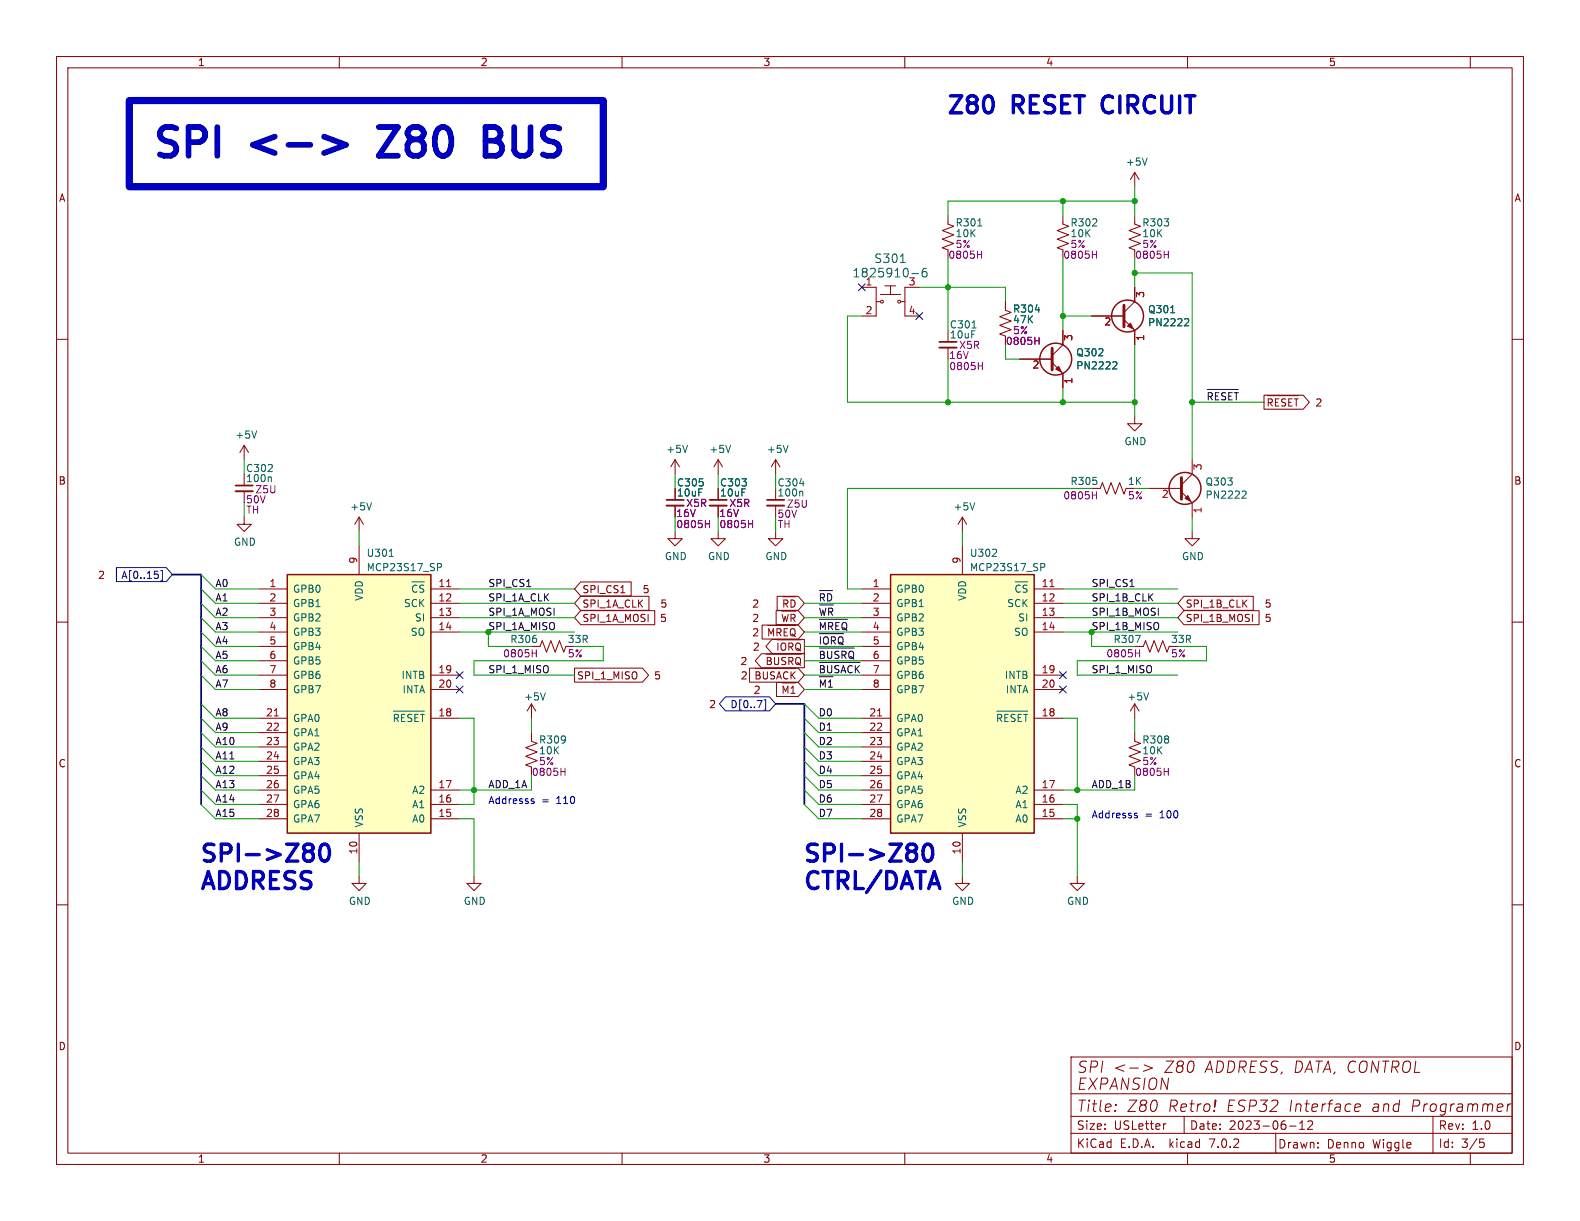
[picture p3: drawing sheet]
<svg xmlns="http://www.w3.org/2000/svg" width="279mm" height="216mm" viewBox="0 0 279 216" stroke-linecap="round" stroke-linejoin="round" font-family="sans-serif">
<g fill="none" stroke="#840000" stroke-width=".18">
<path d="M10 10h259.4v195.9h-259.4zM12 12h255.4v191.9h-255.4zM60 10v2M110 10v2M160 10v2M210 10v2M260 10v2M167.6 38.1v1.5l1.1 .4-2.1 .8 2.1 .7-2.1 .8 2.1 .8-2.1 .7 1 .4M188 38.1v1.5l1 .4-2.1 .8 2.1 .7-2.1 .8 2.1 .8-2.1 .7 1.1 .4M200.7 38.1v1.5l1 .4-2.1 .8 2.1 .7-2.1 .8 2.1 .8-2.1 .7 1.1 .4M200.7 30.5v2.5M200.7 30.5l-.8 1.3"/>
<path d="M200.7 30.5l.7 1.3M10 60h2M152.4 50.8h2.5v5.1h-2.5M154.9 53.3h.8M155.7 52.1h3.6M156.5 50.5h1.9M157.5 50.5v1.6M159.3 53.3h.7M162.6 50.8h-2.6v5.1h2.6M177.8 53.3v1.6l1 .3-2 .8 2 .8-2 .7 2 .8-2 .8 1 .3M188 58.4v2.6l-1.9 1.9M193 55.9h5.8"/>
<path d="M198.8 56.5l1.9 1.9v2.6M200.7 50.8v2.5l-1.9 1.9M267.4 60h2M43.2 78.7l-.8 1.3M43.2 78.7v2.6M43.2 78.7l.7 1.3M167.6 61.5v2M180.3 63.5h5.8M186.1 64.1l1.9 1.9v2.6M200.7 73.7v1.2h1.2l-1.2 1.3-1.3-1.3h1.3M223.5 69.9h7l1 1.2-1 1.3h-7zM224.1 70h5.5"/>
<path d="M225 70.8l-.2-.3h-.5v1.3M226.1 70.5h-.6v1.3M227.4 70.6l-.5-.1-.3 .3M228.5 70.5h-.6v1.3M228.9 70.5h.7M229.2 70.5v1.3M43.2 91.4v1.3h1.2l-1.2 1.3-1.3-1.3h1.3M43.2 86.9v2M63.5 91.4v2.6M63.5 96.5v5.1M63.5 91.4l-.8 1.3M63.5 91.4l.8 1.3"/>
<path d="M119.4 94v1.3h1.2l-1.2 1.2-1.3-1.2h1.3M119.4 81.3v2.5M119.4 89.4v2M119.4 81.3l-.8 1.3M119.4 81.3l.7 1.3M127 94v1.3h1.3l-1.3 1.2-1.3-1.2h1.3M127 81.3v2.5M127 89.4v2M127 81.3l-.8 1.3M127 81.3l.8 1.3M137.2 94v1.3h1.2l-1.2 1.2-1.3-1.2h1.3M137.2 81.3v2.5"/>
<path d="M137.2 89.4v2M137.2 81.3l-.8 1.3M137.2 81.3l.7 1.3M170.2 91.4v2.6M170.2 96.5v5.1M170.2 91.4l-.8 1.3M170.2 91.4l.7 1.3M193 86.4h1.6l.3-1.1 .8 2.1 .8-2.1 .7 2.1 .8-2.1 .8 2.1 .3-1M203.2 86.4h5.7M208.9 87l1.9 1.9v2.5M210.8 94v1.3h1.3l-1.3 1.2-1.3-1.2h1.3M210.8 81.3v2.5l-1.9 1.9"/>
<path d="M10 110h2M45.7 104.1h5.1M45.7 106.7h5.1M45.7 109.2h5.1M45.7 111.8h5.1M45.7 119.4h5.1M45.7 114.3h5.1M45.7 116.8h5.1M76.2 104.1h5.1M76.2 106.7h5.1M76.2 109.2h5.1M76.2 111.8h5.1"/>
<path d="M76.2 119.4h5.1M94 114.3h1.5l.4-1 .7 2 .8-2 .8 2 .7-2 .8 2 .4-1M101.6 118.1h12l1.1 1.3-1.1 1.2h-12zM102.7 108h13.1v2.5h-13.1l-1.1-1.3zM102.7 102.9h8.9v2.5h-8.9l-1.1-1.3zM102.7 105.4h12.1v2.5h-12.1l-1.1-1.2zM132.5 118.1h8.7l1 1.3-1 1.2h-8.7zM133.5 118.2h7.2M134.4 119l-.3-.2h-.4v1.3M134.6 115.6h7.6v2.5h-7.6l-1-1.3zM134.8 110.5h6.4l1 1.3-1 1.2h-6.4zM135 118.8v1"/>
<path d="M135.5 115.7h6.2M135.7 118.8v1M135.8 110.6h4.9M135.9 112.4v-1.2l.5 .9 .4-.9v1.2M136.4 116.5l-.3-.3h-.4v1.3M136.5 113.1h5.7v2.4h-5.7l-1.1-1.2zM137 116.2v1.1M137.2 108h4l1 1.2-1 1.3h-4zM137.4 113.1h4.3M137.4 105.4h3.8l1 1.3-1 1.2h-3.8zM137.6 113.7v1.3M137.7 116.2v1.1"/>
<path d="M137.9 111.2h-.5v1.2M138.3 108.6l.3 1.3M138.4 105.5h2.3M138.7 111.2v1.2M139.3 106.3l-.2-.2h-.5v1.3M139.4 108.6l-.3 1.3M139.5 113.7v1.3M139.5 116.2v1.3M139.9 108.6v1.3M139.9 118.8v1.3M140.5 106.4l-.1-.3h-.5v1.3M140.6 118.8l-.7 .7"/>
<path d="M152.4 104.1h5.1M152.4 106.7h5.1M152.4 109.2h5.1M152.4 111.8h5.1M152.4 119.4h5.1M152.4 114.3h5.1M152.4 116.8h5.1M182.9 104.1h5.1M182.9 106.7h5.1M182.9 109.2h5.1M182.9 111.8h5.1M182.9 119.4h5.1"/>
<path d="M200.7 114.3h1.5l.4-1 .7 2 .8-2 .8 2 .7-2 .8 2 .4-1M209.4 105.4h12.2v2.5h-12.2l-1.1-1.2zM209.4 108h13.2v2.5h-13.2l-1.1-1.3zM267.4 110h2M45.7 139.7h5.1M45.7 127h5.1M45.7 121.9h5.1M45.7 129.5h5.1M45.7 132.1h5.1M45.7 134.6h5.1M45.7 137.2h5.1M76.2 139.7h5.1"/>
<path d="M76.2 127h5.1M76.2 121.9h5.1M94 129.5v1.6l1 .3-2 .8 2 .8-2 .7 2 .8-2 .8 1 .3M94 124.5l-.8 1.2M94 124.5v2.5M94 124.5l.7 1.2M137.3 120.7h3.9l1 1.2-1 1.3h-3.9zM137.3 120.1l.5-1.3 .4 1.3M138.5 122.6v-1.3l.4 .9 .4-.9v1.3M139.9 122.6h.7M140 121.6l-.1 .1M140.2 121.3v1.3"/>
<path d="M152.4 139.7h5.1M152.4 127h5.1M152.4 121.9h5.1M152.4 129.5h5.1M152.4 132.1h5.1M152.4 134.6h5.1M152.4 137.2h5.1M182.9 139.7h5.1M182.9 127h5.1M182.9 121.9h5.1M200.7 129.5v1.6l1 .3-2.1 .8 2.1 .8-2.1 .7 2.1 .8-2.1 .8 1.1 .3M200.7 124.5v2.5"/>
<path d="M200.7 124.5l-.8 1.2M200.7 124.5l.7 1.2M10 160h2M45.7 144.8h5.1M45.7 142.2h5.1M63.5 154.9v1.3h1.3l-1.3 1.3-1.3-1.3h1.3M63.5 147.3v5.1M76.2 144.8h5.1M76.2 142.2h5.1M83.8 154.9v1.3h1.3l-1.3 1.3-1.3-1.3h1.3M152.4 144.8h5.1M152.4 142.2h5.1"/>
<path d="M170.2 154.9v1.3h1.2l-1.2 1.3-1.3-1.3h1.3M170.2 147.3v5.1M182.9 144.8h5.1M182.9 142.2h5.1M190.5 154.9v1.3h1.3l-1.3 1.3-1.3-1.3h1.3M267.4 160h2M189.4 186.9h78v17h-78zM189.4 197.4h78M189.4 193.4h78M202.3 188.3l1.5 .6-1.6 .5M206.2 198.7l-.3 .1M209.4 197.4v3"/>
<path d="M228 199.1h1.2M229.8 199.7h.9M229.8 198.6l.5-.4v1.5M231.3 198.3l.5-.1 .2 .1 .1 .3-.9 1.1h.9M239.6 195.9l.9-.2v-.4l-.2-.1-.6 .1-.2 .9 .3 .3 .6-.1M253.4 197.4v6.5M266.7 195.2l-.2 1.3M267.2 195.2l-.4 .1-.2 .3M60 203.9v2M110 203.9v2M160 203.9v2M189.4 200.4h78"/>
<path d="M210 203.9v2M225.6 200.4v3.5M260 203.9v2M261.7 201.4h.7M261.8 202h.4l.3 .3-.2 .5-.5 .1"/>
<circle cx="156" cy="53.3" r=".25"/>
<circle cx="159" cy="53.3" r=".25"/>
</g>
<g fill="none" stroke="#006464" stroke-width=".18">
<path d="M172.9 40h.7M202.9 27.9l-.5 1.3M159.2 46.4h.9M161.3 48.4h1.1M163.8 47.4a.6 .6 0 0 0-.7 .7v.6l.1 .2 .4 .1 .3-.2v-.5l-.1-.2-.4-.1-.3 .3M171.9 58h.7M207 55.3h.7M209.7 56.3l.4 .1 .1 .3-.8 .9h.8M45.4 76.2l-.4 1.3M121.6 78.7l-.4 1.3M129.2 78.7l-.4 1.3M139.4 78.7l-.5 1.3"/>
<path d="M197 64h.4l.1 .3-.8 .9h.8M47.8 84.3l.2 .2v.7M65.7 88.9l-.4 1.3M68.8 98.4h.8M77.4 99.6h.4l.3 .3-.1 .4h-.6M141.8 86.9l.2 .1v.7M172.4 88.9l-.4 1.3M175.5 98.4h.7M176.2 97.2v.5M184 99.6h.5l.3 .3-.2 .4h-.6M219.8 86.8l.5 .1 .1 .3-.8 .9h.8M72.8 102.9h2.3"/>
<path d="M73.7 103.6l-.3-.1-.4 .3M74.9 103.5h-.4l-.3 .2M179.5 102.9h2.2M180.4 103.6l-.4-.1-.3 .3M181.6 103.5h-.5l-.2 .2M69.6 125.7h5.5M70.5 126.6l-.3-.3h-.5v1.3M71.6 126.3h-.6v1.3M72.8 126.4l-.5-.1-.2 .3M74 126.3h-.6v1.3M74.3 126.3h.8M74.7 126.3v1.3"/>
<path d="M96.4 122.5l-.4 1.3M176.2 125.7h5.5M177.1 126.6l-.2-.3h-.5v1.3M178.3 126.3h-.6v1.3M179.5 126.4l-.5-.1-.2 .3M180.7 126.3h-.7v1.3M181 126.3h.7M181.4 126.3v1.3M203.1 122.5l-.4 1.3"/>
</g>
<g fill="#ffffc2" stroke="#ffffc2" stroke-width=".18">
<path d="M50.8 101.6h25.4v45.7h-25.4z"/>
<path d="M157.5 101.6h25.4v45.7h-25.4z"/>
</g>
<g fill="none" stroke="#840000" stroke-width=".25">
<path d="M50.8 101.6h25.4v45.7h-25.4zM157.5 101.6h25.4v45.7h-25.4z"/>
<circle cx="199.4" cy="55.9" r="2.82"/>
<circle cx="186.7" cy="63.5" r="2.82"/>
<circle cx="209.5" cy="86.4" r="2.82"/>
</g>
<path d="M79 103.7h.7M185.7 103.7h.7M48.5 126.6h.7M155.2 126.6h.7" fill="none" stroke="#a90000" stroke-width=".18"/>
<path d="M198.8 54v3.8M186.1 61.6v3.8M208.9 84.5v3.8" fill="none" stroke="#840000" stroke-width=".51"/>
<g fill="#840000" stroke="#840000" stroke-width=".18">
<path d="M209.5 88.1l.6-.5 .5 1z"/>
<path d="M186.7 65.3l.5-.5 .5 1z"/>
<path d="M199.4 57.7l.5-.5 .5 1z"/>
</g>
<g fill="none" stroke="#840084" stroke-width=".18">
<path d="M172.9 45h.7M173.6 44.4v1.3M183.7 59.6v1.3M193.2 45h.7M193.9 44.4v1.3M205.9 45h.7M206.6 44.4v1.3M173 64.7h.7M173.7 64.1v1.3M183 60.2h.7M124.7 92.6h.8M125.5 92v1.3"/>
<path d="M132.4 92.6h.7M133.1 92v1.3M193.2 87.6h.7M193.9 86.9v1.3M94.1 115.5h.7M94.8 114.9v1.3M200.8 115.5h.7M201.5 114.9v1.3M99.2 136.4h.7M99.9 135.8v1.3M205.9 136.4h.7M206.6 135.8v1.3"/>
</g>
<path d="M166.1 61.5h3.1M41.7 86.9h3M117.9 89.4h3M125.5 89.4h3M135.6 89.4h3.1" fill="none" stroke="#840000" stroke-width=".33"/>
<path d="M166.1 60.5h3.1M41.7 85.9h3M117.9 88.4h3M125.5 88.4h3M135.6 88.4h3.1" fill="none" stroke="#840000" stroke-width=".3"/>
<g fill="none" stroke="#000084" stroke-width=".18">
<path d="M151.8 50.2l1.2 1.2M153 50.2l-1.2 1.2M162 55.3l1.2 1.2M163.2 55.3l-1.2 1.2M20.6 100.4h8.8l1.1 1.2-1.1 1.2h-8.8zM27.9 101.6v.6M28.4 100.9h.3v1.8h-.3M80.7 118.8l1.2 1.2M81.9 118.8l-1.2 1.2M187.4 118.8l1.2 1.2M188.6 118.8l-1.2 1.2M80.7 121.3l1.2 1.2"/>
<path d="M81.9 121.3l-1.2 1.2M128.3 123.2h7.8l1.1 1.3-1.1 1.2h-7.8l-1.1-1.2zM135.1 123.7h.3v1.9h-.3M187.4 121.3l1.2 1.2M188.6 121.3l-1.2 1.2"/>
</g>
<path d="M213.5 68.9h5.5M144.9 114.6h6.2M144.9 117.1h7.2M144.9 104.4h2.3M144.9 109.5h5M144.9 112h4.3" fill="none" stroke="#0f0f0f" stroke-width=".18"/>
<path d="M94.3 141.7l.2 .1-.2 .3M94.3 141.2l.1 .1M201 144.2l.1 .2-.1 .2M201 143.8h.1" fill="none" stroke="#0000c2" stroke-width=".18"/>
<path d="M54.3 149.3h.5a.65 .65 0 0 1 .6 .6 .65 .65 0 0 1-.6 .6M54.3 150.5h.5M54.8 150.5l.5 .3 .1 .3v.6l-.3 .4-.3 .2h-.5M57 149.4a.71 .71 0 0 1 1.1 .4 1.76 1.76 0 0 1-.6 2.5 .76 .76 0 0 1-.8-.6 2.33 2.33 0 0 1 .3-2.3zM160.9 149.3h.6a.65 .65 0 0 1 .6 .6 .65 .65 0 0 1-.6 .6M160.9 150.5h.6M161.5 150.5l.4 .3 .2 .3v.6l-.3 .4-.3 .2h-.6M163.5 149.5a.72 .72 0 0 1 .7-.2 .72 .72 0 0 1 .6 .5 1.76 1.76 0 0 1-.6 2.5 .76 .76 0 0 1-.8-.6 2.56 2.56 0 0 1 .1-2.2z" fill="none" stroke="#0000c2" stroke-width=".6"/>
<path d="M22.9 17.8h83.8v15.2h-83.8z" fill="none" stroke="#0000c2" stroke-width="1.3"/>
<path d="M57.3 24.2l3.9 1.4-3.9 1.5M67 22.5h3.4l-3.4 5h3.4M85.8 24.9h1.7M87.5 22.5h-1.7v5h2" fill="none" stroke="#0000c2" stroke-width="1"/>
<path d="M30.5 101.6h5.1v40.6M137.2 124.5h5v17.7" fill="none" stroke="#000084" stroke-width=".3"/>
<g fill="none" stroke="#009600" stroke-width=".18">
<path d="M188 35.6v2.5M200.7 35.6h-33.1v2.5M200.7 33v5.1M152.4 55.9h-2.5v15.2h50.8M162.6 50.8h15.2v2.5M167.6 45.7v12.7M188 45.7v12.7M188 55.9h5M200.7 48.3h10.1v33M200.7 45.7v5.1M167.6 63.5v7.6M177.8 61v2.5h2.5"/>
<path d="M188 68.6v2.5M200.7 61v12.7M210.8 71.1h12.7M43.2 81.3v2.5M43.2 88.9v2.5M63.5 94v2.5M119.4 83.8v2.6M119.4 91.4v2.6M127 83.8v2.6M127 91.4v2.6M137.2 83.8v2.6M137.2 91.4v2.6"/>
<path d="M170.2 94v2.5M193 86.4h-43.1v17.7h2.5M200.7 86.4h2.5M210.8 91.4v2.6M35.6 109.2l2.5 2.6h7.6M35.6 119.4l2.5 2.5h7.6M35.6 104.1l2.5 2.6h7.6M35.6 101.6l2.5 2.5h7.6M35.6 106.7l2.5 2.5h7.6M35.6 111.8l2.5 2.5h7.6M35.6 114.3l2.5 2.5h7.6M35.6 116.8l2.5 2.6h7.6"/>
<path d="M81.3 111.8h20.3M81.3 106.7h20.3M81.3 104.1h20.3M81.3 109.2h20.3M86.4 111.8v2.5h7.6M101.6 114.3h5.1v2.5h-22.9v2.6h17.8M142.2 111.8h10.2M142.2 106.7h10.2M142.2 109.2h10.2M142.2 114.3h10.2M142.2 116.8h10.2M142.2 119.4h10.2"/>
<path d="M188 111.8h20.3M188 106.7h20.3M188 104.1h20.3M188 109.2h20.3M193 111.8v2.5h7.7M208.3 114.3h5.1v2.5h-22.9v2.6h17.8M35.6 127l2.5 2.5h7.6M35.6 124.5l2.5 2.5h7.6M35.6 139.7l2.5 2.5h7.6M35.6 137.2l2.5 2.5h7.6M35.6 129.5l2.5 2.6h7.6M35.6 132.1l2.5 2.5h7.6"/>
<path d="M35.6 134.6l2.5 2.6h7.6M81.3 127h2.5v15.2h-2.5M94 127v2.5M94 137.2v2.5h-12.7M142.2 127l2.6 2.5h7.6M142.2 124.5l2.6 2.5h7.6M142.2 121.9h10.2M142.2 139.7l2.6 2.5h7.6M142.2 137.2l2.6 2.5h7.6M142.2 129.5l2.6 2.6h7.6M142.2 132.1l2.6 2.5h7.6M142.2 134.6l2.6 2.6h7.6"/>
<path d="M188 127h2.5v12.7M200.7 137.2v2.5h-12.7M200.7 127v2.5M35.6 142.2l2.5 2.6h7.6M63.5 152.4v2.5M81.3 144.8h2.5v10.1M142.2 142.2l2.6 2.6h7.6M170.2 152.4v2.5M188 142.2h2.5v12.7M188 144.8h2.5"/>
</g>
<g fill="#009600" stroke="#009600" stroke-width=".18">
<circle cx="83.8" cy="139.7" r=".46"/>
<circle cx="167.6" cy="71.1" r=".46"/>
<circle cx="167.6" cy="50.8" r=".46"/>
<circle cx="190.5" cy="144.8" r=".46"/>
<circle cx="190.5" cy="139.7" r=".46"/>
<circle cx="188" cy="35.6" r=".46"/>
<circle cx="200.7" cy="71.1" r=".46"/>
<circle cx="188" cy="71.1" r=".46"/>
<circle cx="188" cy="55.9" r=".46"/>
<circle cx="210.8" cy="71.1" r=".46"/>
<circle cx="200.7" cy="48.3" r=".46"/>
<circle cx="200.7" cy="35.6" r=".46"/>
</g>
<g font-size="7.1" fill="#0000c2">
<text x="27.3" y="29.8">SPI</text>
<text x="45" y="29.8">&lt;-&gt;</text>
<text x="69.3" y="29.8">Z80</text>
<text x="89.2" y="29.8">BUS</text>
</g>
<g font-size="4.2" fill="#0000c2">
<text x="167.6" y="20.3">Z80</text>
<text x="179.4" y="20.3">RESET CIRCUIT</text>
<text x="35.6" y="152.6">SPI-&gt;Z80</text>
<text x="142.2" y="152.6">SPI-&gt;Z80</text>
<text x="35.6" y="157.5">ADDRESS</text>
<text x="142.2" y="157.5">CTRL/DATA</text>
</g>
<g font-size="2.8" fill="#840000">
<text x="190.4" y="189.9">SPI &lt;-&gt;</text>
<text x="205.7" y="189.9">Z80</text>
<text x="212.8" y="189.9">ADDRESS, DATA, CONTROL</text>
<text x="190.4" y="196.8">Title:</text>
<text x="190.4" y="192.9">EXPANSION</text>
<text x="199.2" y="196.8">Z80</text>
<text x="206.4" y="196.8">Retro!</text>
<text x="216.6" y="196.8">ESP32</text>
<text x="227.6" y="196.8">Interface</text>
<text x="242.2" y="196.8">and</text>
<text x="249.1" y="196.8">Programmer</text>
</g>
<g font-size="2.1" fill="#006464">
<text x="154.5" y="46.7">S301</text>
<text x="150.7" y="49.2">1825910-6</text>
</g>
<g font-size="2.1" fill="#840000">
<text x="190.4" y="203.1">KiCad</text>
<text x="190.4" y="199.9">Size:</text>
<text x="197" y="199.9">USLetter</text>
<text x="198.1" y="203.1">E.D.A.</text>
<text x="206.8" y="203.1">kicad</text>
<text x="210.4" y="199.9">Date:</text>
<text x="213.9" y="203.1">7.0.2</text>
<text x="217.3" y="199.9">2023-06-12</text>
<text x="226" y="203.2">Drawn:</text>
<text x="234.7" y="203.2">Denno</text>
<text x="242.7" y="203.2">Wiggle</text>
<text x="254.4" y="199.9">Rev:</text>
<text x="254.4" y="203.1">Id:</text>
<text x="258.4" y="203.1">3/5</text>
<text x="260.3" y="199.9">1.0</text>
</g>
<g font-size="1.8" fill="#840000">
<text x="35" y="11.8">1</text>
<text x="85" y="11.8">2</text>
<text x="135" y="11.8">3</text>
<text x="185" y="11.8">4</text>
<text x="235" y="11.8">5</text>
<text x="10.4" y="35.8">A</text>
<text x="267.8" y="35.8">A</text>
<text x="177.8" y="61.2">0805H</text>
<text x="224" y="72.6">~{RESET}</text>
<text x="232.6" y="72">2</text>
<text x="10.3" y="85.8">B</text>
<text x="119.6" y="87.9">10uF</text>
<text x="127.3" y="87.9">10uF</text>
<text x="267.7" y="85.8">B</text>
<text x="17.2" y="102.5">2</text>
<text x="103" y="105.1">SPI_CS1</text>
<text x="103" y="107.6">SPI_1A_CLK</text>
<text x="113.6" y="105.1">5</text>
<text x="116.8" y="107.6">5</text>
<text x="132.9" y="107.6">2</text>
<text x="209.7" y="107.6">SPI_1B_CLK</text>
<text x="223.6" y="107.6">5</text>
<text x="103" y="110.1">SPI_1A_MOSI</text>
<text x="116.7" y="110.1">5</text>
<text x="132.9" y="110.1">2</text>
<text x="132.9" y="112.7">2</text>
<text x="135.5" y="113.3">~{MREQ}</text>
<text x="138" y="110.7">~{WR}</text>
<text x="138.2" y="108.2">~{RD}</text>
<text x="209.7" y="110.1">SPI_1B_MOSI</text>
<text x="223.6" y="110.1">5</text>
<text x="130.8" y="117.8">2</text>
<text x="133" y="115.2">2</text>
<text x="135.3" y="118.4">~{BUSRQ}</text>
<text x="137.1" y="115.8">~{IORQ}</text>
<text x="102" y="120.3">SPI_1_MISO</text>
<text x="115.7" y="120.3">5</text>
<text x="125.3" y="125.4">2</text>
<text x="130.9" y="120.3">2</text>
<text x="133.2" y="122.8">2</text>
<text x="133.3" y="120.9">~{BUSACK}</text>
<text x="10.3" y="135.8">C</text>
<text x="267.7" y="135.8">C</text>
<text x="10.3" y="185.8">D</text>
<text x="267.7" y="185.8">D</text>
<text x="35" y="205.7">1</text>
<text x="85" y="205.7">2</text>
<text x="135" y="205.7">3</text>
<text x="185" y="205.7">4</text>
<text x="235" y="205.7">5</text>
</g>
<g font-size="1.8" fill="#006464">
<text x="199" y="29.5">+5V</text>
<text x="168.9" y="40.2">R301</text>
<text x="189.2" y="40.2">R302</text>
<text x="201.9" y="40.2">R303</text>
<text x="168.9" y="42.1">10K</text>
<text x="189.2" y="42.1">10K</text>
<text x="201.9" y="42.1">10K</text>
<text x="153" y="50.5">1</text>
<text x="160.6" y="50.5">3</text>
<text x="167.9" y="58.2">C301</text>
<text x="179.1" y="55.4">R304</text>
<text x="179.1" y="57.3">47K</text>
<text x="203" y="55.5">Q301</text>
<text x="203" y="57.8">PN2222</text>
<text x="167.9" y="60">10uF</text>
<text x="190.3" y="63.2">Q302</text>
<text x="190.3" y="65.5">PN2222</text>
<text x="41.6" y="77.7">+5V</text>
<text x="43.4" y="83.6">C302</text>
<text x="117.8" y="80.3">+5V</text>
<text x="125.4" y="80.3">+5V</text>
<text x="135.5" y="80.3">+5V</text>
<text x="198.8" y="78.9">GND</text>
<text x="43.4" y="85.4">100n</text>
<text x="119.6" y="86.2">C305</text>
<text x="127.3" y="86.2">C303</text>
<text x="137.4" y="86.2">C304</text>
<text x="137.4" y="87.9">100n</text>
<text x="189.2" y="85.9">R305</text>
<text x="199.4" y="85.9">1K</text>
<text x="213.1" y="86">Q303</text>
<text x="213.1" y="88.3">PN2222</text>
<text x="61.9" y="90.4">+5V</text>
<text x="168.6" y="90.4">+5V</text>
<text x="41.3" y="96.7">GND</text>
<text x="64.8" y="98.6">U301</text>
<text x="64.8" y="101.2">MCP23S17_SP</text>
<text x="117.5" y="99.2">GND</text>
<text x="125.1" y="99.2">GND</text>
<text x="135.3" y="99.2">GND</text>
<text x="171.5" y="98.6">U302</text>
<text x="171.5" y="101.2">MCP23S17_SP</text>
<text x="208.9" y="99.2">GND</text>
<text x="51.8" y="105">GPB0</text>
<text x="51.8" y="107.5">GPB1</text>
<text x="64.3" y="106.4" transform="rotate(-90 64.3 106.4)">VDD</text>
<text x="71.3" y="107.5">SCK</text>
<text x="72.6" y="105.6">~{CS}</text>
<text x="158.5" y="105">GPB0</text>
<text x="158.5" y="107.5">GPB1</text>
<text x="171" y="106.4" transform="rotate(-90 171 106.4)">VDD</text>
<text x="178" y="107.5">SCK</text>
<text x="179.3" y="105.6">~{CS}</text>
<text x="51.8" y="110">GPB2</text>
<text x="51.8" y="112.6">GPB3</text>
<text x="72.5" y="112.6">SO</text>
<text x="73.2" y="110">SI</text>
<text x="90.2" y="113.9">R306</text>
<text x="100.3" y="113.9">33R</text>
<text x="158.5" y="110">GPB2</text>
<text x="158.5" y="112.6">GPB3</text>
<text x="179.2" y="112.6">SO</text>
<text x="179.9" y="110">SI</text>
<text x="196.9" y="113.9">R307</text>
<text x="207" y="113.9">33R</text>
<text x="51.8" y="115.1">GPB4</text>
<text x="51.8" y="117.7">GPB5</text>
<text x="158.5" y="115.1">GPB4</text>
<text x="158.5" y="117.7">GPB5</text>
<text x="51.8" y="120.2">GPB6</text>
<text x="51.8" y="122.7">GPB7</text>
<text x="70.9" y="120.2">INTB</text>
<text x="71.1" y="122.7">INTA</text>
<text x="92.6" y="124">+5V</text>
<text x="158.5" y="120.2">GPB6</text>
<text x="158.5" y="122.7">GPB7</text>
<text x="177.6" y="120.2">INTB</text>
<text x="177.7" y="122.7">INTA</text>
<text x="199.3" y="124">+5V</text>
<text x="51.8" y="127.8">GPA0</text>
<text x="51.8" y="130.4">GPA1</text>
<text x="69.3" y="128.4">~{RESET}</text>
<text x="95.3" y="131.6">R309</text>
<text x="158.5" y="127.8">GPA0</text>
<text x="158.5" y="130.4">GPA1</text>
<text x="176" y="128.4">~{RESET}</text>
<text x="201.9" y="131.6">R308</text>
<text x="51.8" y="132.9">GPA2</text>
<text x="51.8" y="135.4">GPA3</text>
<text x="51.8" y="138">GPA4</text>
<text x="95.3" y="133.5">10K</text>
<text x="158.5" y="132.9">GPA2</text>
<text x="158.5" y="135.4">GPA3</text>
<text x="158.5" y="138">GPA4</text>
<text x="201.9" y="133.5">10K</text>
<text x="51.8" y="140.5">GPA5</text>
<text x="51.8" y="143.1">GPA6</text>
<text x="72.8" y="143.1">A1</text>
<text x="72.8" y="140.5">A2</text>
<text x="158.5" y="140.5">GPA5</text>
<text x="158.5" y="143.1">GPA6</text>
<text x="179.4" y="143.1">A1</text>
<text x="179.4" y="140.5">A2</text>
<text x="51.8" y="145.6">GPA7</text>
<text x="64.3" y="146.3" transform="rotate(-90 64.3 146.3)">VSS</text>
<text x="72.8" y="145.6">A0</text>
<text x="158.5" y="145.6">GPA7</text>
<text x="171" y="146.3" transform="rotate(-90 171 146.3)">VSS</text>
<text x="179.4" y="145.6">A0</text>
<text x="61.6" y="160.2">GND</text>
<text x="81.9" y="160.2">GND</text>
<text x="168.3" y="160.2">GND</text>
<text x="188.6" y="160.2">GND</text>
</g>
<g font-size="1.8" fill="#840084">
<text x="167.6" y="45.9">0805H</text>
<text x="168.9" y="44">5%</text>
<text x="188" y="45.9">0805H</text>
<text x="189.2" y="44">5%</text>
<text x="200.7" y="45.9">0805H</text>
<text x="201.9" y="44">5%</text>
<text x="179.1" y="59.2">5%</text>
<text x="167.8" y="63.6">16V</text>
<text x="167.8" y="65.6">0805H</text>
<text x="169.6" y="61.9">X5R</text>
<text x="43.4" y="89.2">50V</text>
<text x="45.1" y="87.4">Z5U</text>
<text x="121.3" y="89.8">X5R</text>
<text x="128.9" y="89.8">X5R</text>
<text x="139.1" y="89.9">Z5U</text>
<text x="188" y="88.5">0805H</text>
<text x="199.4" y="88.5">5%</text>
<text x="43.5" y="91">TH</text>
<text x="119.5" y="91.6">16V</text>
<text x="119.5" y="93.5">0805H</text>
<text x="127.1" y="91.6">16V</text>
<text x="127.2" y="93.5">0805H</text>
<text x="137.4" y="91.7">50V</text>
<text x="137.5" y="93.5">TH</text>
<text x="88.9" y="116.4">0805H</text>
<text x="100.3" y="116.4">5%</text>
<text x="195.6" y="116.4">0805H</text>
<text x="207" y="116.4">5%</text>
<text x="94" y="137.4">0805H</text>
<text x="95.3" y="135.4">5%</text>
<text x="200.7" y="137.4">0805H</text>
<text x="201.9" y="135.4">5%</text>
</g>
<g font-size="1.8" fill="#a90000">
<text x="202.6" y="52.7" transform="rotate(-90 202.6 52.7)">3</text>
<text x="153" y="55.6">2</text>
<text x="160.6" y="55.6">4</text>
<text x="195.2" y="57.8">2</text>
<text x="182.5" y="65.4">2</text>
<text x="189.9" y="60.4" transform="rotate(-90 189.9 60.4)">3</text>
<text x="202.6" y="60.4" transform="rotate(-90 202.6 60.4)">1</text>
<text x="189.9" y="68" transform="rotate(-90 189.9 68)">1</text>
<text x="212.7" y="83.2" transform="rotate(-90 212.7 83.2)">3</text>
<text x="205.4" y="88.3">2</text>
<text x="212.7" y="90.8" transform="rotate(-90 212.7 90.8)">1</text>
<text x="63.2" y="99.7" transform="rotate(-90 63.2 99.7)">9</text>
<text x="169.9" y="99.7" transform="rotate(-90 169.9 99.7)">9</text>
<text x="47.6" y="103.9">1</text>
<text x="47.6" y="106.4">2</text>
<text x="77.5" y="103.9">11</text>
<text x="77.5" y="106.4">12</text>
<text x="154.3" y="103.9">1</text>
<text x="154.3" y="106.4">2</text>
<text x="184.1" y="103.9">11</text>
<text x="184.1" y="106.4">12</text>
<text x="47.6" y="109">3</text>
<text x="47.6" y="111.5">4</text>
<text x="77.5" y="109">13</text>
<text x="77.5" y="111.5">14</text>
<text x="154.3" y="109">3</text>
<text x="154.3" y="111.5">4</text>
<text x="184.1" y="109">13</text>
<text x="184.1" y="111.5">14</text>
<text x="47.6" y="114">5</text>
<text x="47.6" y="116.6">6</text>
<text x="47.6" y="119.1">7</text>
<text x="77.5" y="119.1">19</text>
<text x="154.3" y="114">5</text>
<text x="184.1" y="119.1">19</text>
<text x="47.6" y="121.7">8</text>
<text x="77.5" y="121.7">20</text>
<text x="154.3" y="121.7">8</text>
<text x="184.1" y="121.7">20</text>
<text x="47" y="126.7">21</text>
<text x="47" y="129.3">22</text>
<text x="47" y="131.8">23</text>
<text x="77.5" y="126.7">18</text>
<text x="153.7" y="126.7">21</text>
<text x="153.7" y="129.3">22</text>
<text x="153.7" y="131.8">23</text>
<text x="184.1" y="126.7">18</text>
<text x="47" y="134.4">24</text>
<text x="47" y="136.9">25</text>
<text x="153.7" y="134.4">24</text>
<text x="153.7" y="136.9">25</text>
<text x="47" y="139.4">26</text>
<text x="47" y="142">27</text>
<text x="77.5" y="142">16</text>
<text x="77.5" y="139.4">17</text>
<text x="153.7" y="139.4">26</text>
<text x="153.7" y="142">27</text>
<text x="184.1" y="142">16</text>
<text x="184.1" y="139.4">17</text>
<text x="47" y="144.5">28</text>
<text x="77.5" y="144.5">15</text>
<text x="153.7" y="144.5">28</text>
<text x="184.1" y="144.5">15</text>
<text x="63.2" y="151.1" transform="rotate(-90 63.2 151.1)">10</text>
<text x="169.9" y="151.1" transform="rotate(-90 169.9 151.1)">10</text>
</g>
<g font-size="1.8" fill="#0f0f0f">
<text x="213.4" y="70.9">~{RESET}</text>
<text x="38.1" y="106.4">A1</text>
<text x="38.1" y="103.9">A0</text>
<text x="86.4" y="106.4">SPI_1A_CLK</text>
<text x="86.4" y="103.9">SPI_CS1</text>
<text x="144.8" y="106.4">~{RD}</text>
<text x="193" y="103.9">SPI_CS1</text>
<text x="193" y="106.4">SPI_1B_CLK</text>
<text x="38.1" y="111.5">A3</text>
<text x="38.1" y="109">A2</text>
<text x="86.4" y="109">SPI_1A_MOSI</text>
<text x="144.8" y="109">~{WR}</text>
<text x="144.8" y="111.5">~{MREQ}</text>
<text x="193" y="109">SPI_1B_MOSI</text>
<text x="38.1" y="116.6">A5</text>
<text x="38.1" y="114">A4</text>
<text x="38.1" y="119.1">A6</text>
<text x="86.4" y="119.1">SPI_1_MISO</text>
<text x="144.8" y="116.6">~{BUSRQ} 6</text>
<text x="144.8" y="119.1">~{BUSACK}7</text>
<text x="144.8" y="114">~{IORQ}</text>
<text x="193" y="119.1">SPI_1_MISO</text>
<text x="38.1" y="121.7">A7</text>
<text x="144.8" y="121.7">~{M1}</text>
<text x="38.1" y="129.3">A9</text>
<text x="38.1" y="126.7">A8</text>
<text x="38.1" y="131.8">A10</text>
<text x="144.8" y="126.7">D0</text>
<text x="144.8" y="129.3">D1</text>
<text x="144.8" y="131.8">D2</text>
<text x="38.1" y="136.9">A12</text>
<text x="38.1" y="134.4">A11</text>
<text x="144.8" y="134.4">D3</text>
<text x="144.8" y="136.9">D4</text>
<text x="38.1" y="139.4">A13</text>
<text x="38.1" y="142">A14</text>
<text x="86.4" y="139.4">ADD_1A</text>
<text x="144.8" y="142">D6</text>
<text x="144.8" y="139.4">D5</text>
<text x="193" y="139.4">ADD_1B</text>
<text x="38.1" y="144.5">A15</text>
<text x="144.8" y="144.5">D7</text>
</g>
<g font-size="1.8" fill="#000084">
<text x="21.3" y="102.5">A[0..15]</text>
<text x="129" y="125.4">D[0..7]</text>
</g>
<g font-size="1.8" fill="#009600">
<text x="86.4" y="111.5">SPI_1A_MISO</text>
<text x="193" y="111.5">SPI_1B_MISO</text>
</g>
<g font-size="1.8" fill="#0000c2">
<text x="86.4" y="142.2">Addresss</text>
<text x="95.8" y="142.2">=</text>
<text x="98.5" y="142.2">110</text>
<text x="193" y="144.8">Addresss</text>
<text x="202.5" y="144.8">=</text>
<text x="205.1" y="144.8">100</text>
</g>
</svg>
